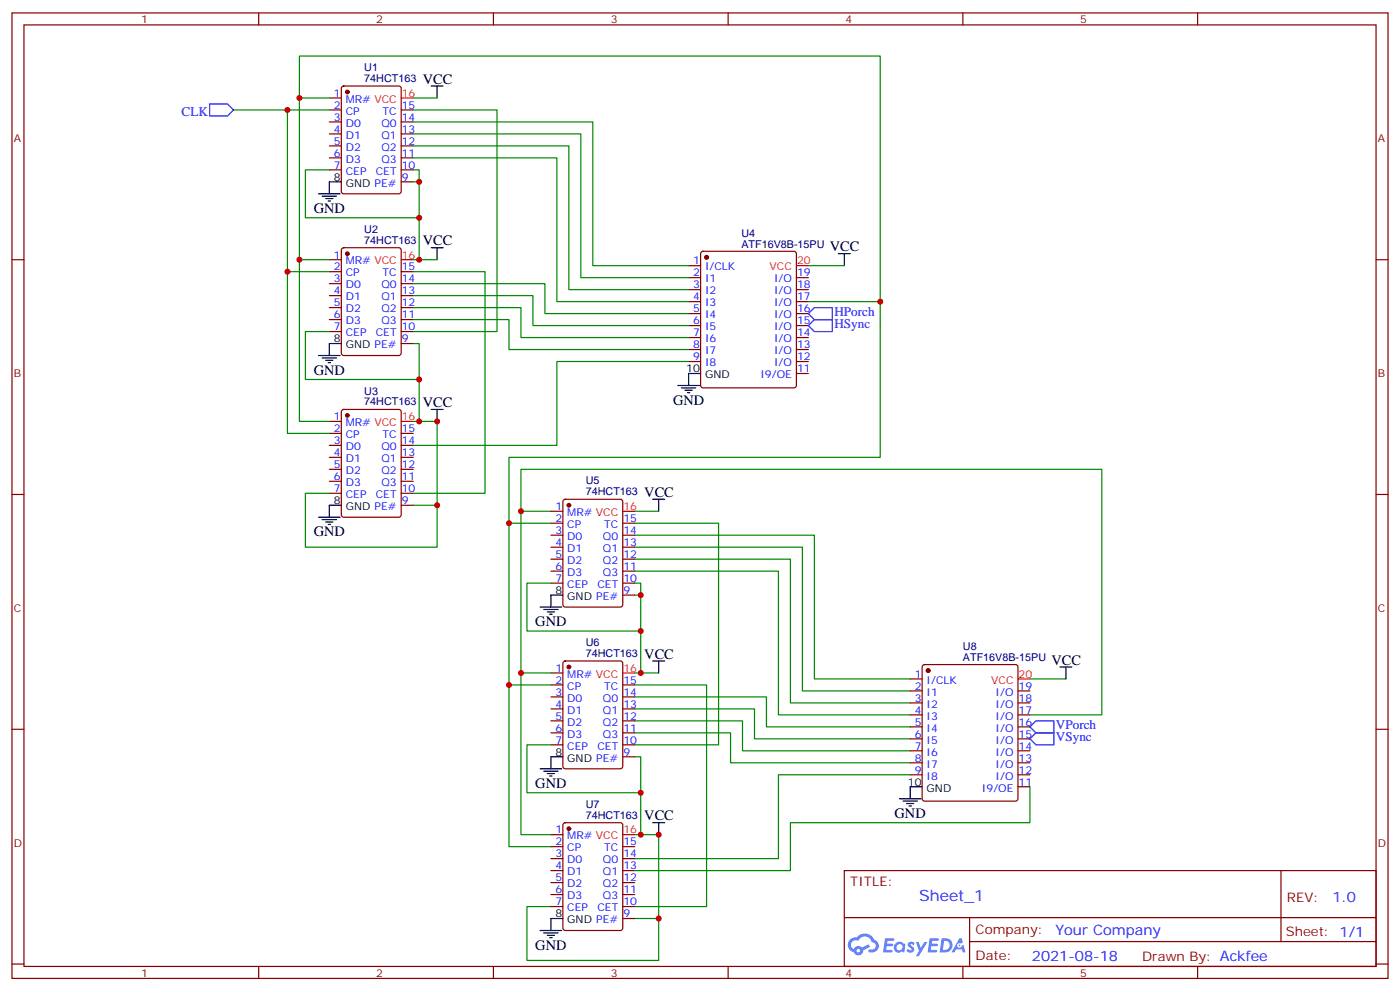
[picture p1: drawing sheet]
<svg xmlns="http://www.w3.org/2000/svg" width="412mm" height="292mm" viewBox="0 0 412 292" stroke-linecap="round" stroke-linejoin="round" font-family="sans-serif">
<g fill="none" stroke="#870000" stroke-width=".35">
<path d="M3.5 3.8h405.4v284.3h-405.4zM7.1 7.3h398.2v277.3h-398.2zM76.2 3.8v3.5M145.3 3.8v3.5M214.5 3.8v3.5M283.6 3.8v3.5M352.8 3.8v3.5M3.5 76.5h3.6M405.3 76.5h3.6M3.5 145.6h3.6M405.3 145.6h3.6M3.5 214.8h3.6"/>
<path d="M405.3 214.8h3.6M248.7 256.4h156.6v28.2h-156.6zM377.3 256.4v20.9M248.7 270.2h156.5M285.6 277.3h119.6M285.6 270.2v14.2M3.5 283.9h3.6M76.2 284.6v3.5M145.3 284.6v3.5M214.5 284.6v3.5M283.6 284.6v3.5M352.8 284.6v3.5"/>
<path d="M405.3 283.9h3.6"/>
</g>
<g fill="#5487ff">
<path d="M267.7 277.6a1.22 1.22 0 0 1 1.7 .2l-.4 .6a.47 .47 0 0 0-.3-.4 .47 .47 0 0 0-.5 .2l.1 .2a1.14 1.14 0 0 1 .8 1.8 1.14 1.14 0 0 1-1.9 0l-.2-.2 .5-.6 .7 .5a.29 .29 0 0 0 .3-.3 .29 .29 0 0 0-.2-.3 1.04 1.04 0 0 1-.6-1.7z"/>
<path d="M260.7 276.3h2.4l.3 .2-.2 .5-1.8 .1-.1 .8h1.5l.3 .4-.3 .4h-1.6l-.2 1.1h1.7l.2 .3-.2 .3-2.6 .1z"/>
<path d="M273.8 276.3h2.4l.3 .2-.1 .5-1.8 .1-.2 .8h1.6l.3 .4-.4 .4h-1.6l-.1 1.1h1.7l.2 .3-.2 .3-2.6 .1z"/>
<path d="M282.6 276.3h.7l.3 1.3-.6 .3a.69 .69 0 0 0-1 .3 .69 .69 0 0 0 .4 .9 .69 .69 0 0 0 .9-.6l.5-.2 .6 2.2h-.8l-.2-.9h-1.8l-.5 .9h-.8z"/>
<path d="M269.8 277.4h.8l.6 1.8 1.1-1.8h.9l-2.6 4.2h-.8l.9-1.5z"/>
<path d="M277.4 276.3l-.6 4.2h1.3a2.11 2.11 0 0 0 2.5-2.1 2.11 2.11 0 0 0-2.5-2.1zM278.1 277.1a1.39 1.39 0 0 1 1.7 1.4 1.39 1.39 0 0 1-1.8 1.3h-.3z"/>
<path d="M263.7 277.9a1.54 1.54 0 0 0-.1 2.2 1.54 1.54 0 0 0 2.2 .1l.6 .3 .3-2.3-.2-.3h-.4a1.49 1.49 0 0 0-2.4 0zM264 278.9a.94 .94 0 0 1 1.8 0 .94 .94 0 0 1-1.8 0z"/>
<path d="M250.4 276.7a2.18 2.18 0 0 0 1.1 3.7 1.44 1.44 0 0 0 1.6 .9 1.44 1.44 0 0 0 1.2-1.4l2-1.1-.5-.7-1.9 1a1.47 1.47 0 0 0-2.4 .4 1.39 1.39 0 0 1-.7-1.9 1.39 1.39 0 0 1 2-.5 2.12 2.12 0 0 1 2.2-1.3 2.12 2.12 0 0 1 1.9 1.7 1.14 1.14 0 0 1 1.1 1.4 1.14 1.14 0 0 1-1.7 .7 .43 .43 0 0 0-.5 .4 .43 .43 0 0 0 .4 .5 1.98 1.98 0 0 0 2.5-1.2 1.98 1.98 0 0 0-1.2-2.6 3.1 3.1 0 0 0-5.3-.6l-.9 .1zM252.3 280a.55 .55 0 0 1 1.1 0 .55 .55 0 0 1-1.1 0z"/>
<circle cx="282.6" cy="278.4" r=".26"/>
</g>
<g fill="none" stroke="#870000" stroke-width=".35">
<path d="M97 28.9h3.5M97 32.4h3.5M97 35.9h3.5M97 39.4h3.5M100.8 25.5l.4-.2h16.3l.6 .5 .1 30.6-.5 .6-16.5 .1-.6-.5-.1-30.6zM118.2 32.4h3.5M118.2 35.9h3.5M118.2 39.4h3.5M97 43h3.5M97 46.5h3.5M97 50h3.5M118.2 43h3.5"/>
<path d="M118.2 46.5h3.5M118.2 50h3.5M118.2 53.6h3.5M97 76.5h3.5M100.8 73.2l.4-.2h16.3l.6 .4 .1 30.6-.5 .6-16.5 .1-.6-.5-.1-30.5zM202.8 78.2h3.6M206.6 74.2l.5-.2h26.8l.5 .2 .2 .5v38.8l-.2 .5-.5 .2h-26.8l-.5-.2-.2-.5v-38.8zM97 80h3.5M97 83.5h3.5M97 87.1h3.5M97 90.6h3.5M97 94.1h3.5"/>
<path d="M97 97.6h3.5M118.2 80h3.5M118.2 83.5h3.5M118.2 87.1h3.5M118.2 90.6h3.5M118.2 94.1h3.5M118.2 97.6h3.5M202.8 81.8h3.6M202.8 85.3h3.6M202.8 88.8h3.6M202.8 92.4h3.6M202.8 95.9h3.6"/>
<path d="M202.8 99.4h3.6M234.6 81.8h3.5M234.6 85.3h3.5M234.6 88.8h3.5M234.6 92.4h3.5M234.6 95.9h3.5M234.6 99.4h3.5M118.2 101.2h3.5M202.8 102.9h3.6M202.8 106.5h3.6M234.6 102.9h3.5M234.6 106.5h3.5"/>
<path d="M234.6 110h3.5M97 124.1h3.5M97 127.6h3.5M97 131.2h3.5M97 134.7h3.5M97 138.2h3.5M100.8 120.8l.4-.2h16.3l.6 .4 .1 30.6-.5 .7h-16.5l-.6-.4-.1-30.6zM118.2 127.6h3.5M118.2 131.2h3.5M118.2 134.7h3.5M118.2 138.2h3.5M97 141.7h3.5"/>
<path d="M97 145.3h3.5M118.2 141.7h3.5M118.2 145.3h3.5M118.2 148.8h3.5M162.3 150.6h3.5M162.3 154.1h3.5M162.3 157.6h3.5M166 147.2l.5-.2h16.2l.7 .5v30.6l-.4 .6-16.5 .1-.6-.5-.1-30.6zM183.4 154.1h3.6M183.4 157.6h3.6M162.3 161.1h3.5M162.3 164.7h3.5"/>
<path d="M162.3 168.2h3.5M162.3 171.7h3.5M183.4 161.1h3.6M183.4 164.7h3.6M183.4 168.2h3.6M183.4 171.7h3.6M183.4 175.3h3.6M162.3 198.2h3.5M166 194.9l.5-.2h16.2l.7 .4v30.6l-.4 .7h-16.5l-.6-.4-.1-30.6zM268.1 200h3.5M271.9 195.9l.4-.2h26.9l.5 .2 .2 .5v38.8l-.3 .5-.4 .2h-26.9l-.5-.2-.2-.5v-38.8zM162.3 201.7h3.5"/>
<path d="M162.3 205.2h3.5M162.3 208.8h3.5M162.3 212.3h3.5M162.3 215.8h3.5M162.3 219.4h3.5M183.4 201.7h3.6M183.4 205.2h3.6M183.4 208.8h3.6M183.4 212.3h3.6M183.4 215.8h3.6M183.4 219.4h3.6M268.1 203.5h3.5"/>
<path d="M268.1 207h3.5M268.1 210.5h3.5M268.1 214.1h3.5M268.1 217.6h3.5M299.9 203.5h3.5M299.9 207h3.5M299.9 210.5h3.5M299.9 214.1h3.5M299.9 217.6h3.5M183.4 222.9h3.6M268.1 221.1h3.5M268.1 224.6h3.5"/>
<path d="M268.1 228.2h3.5M299.9 221.1h3.5M299.9 224.6h3.5M299.9 228.2h3.5M299.9 231.7h3.5M162.3 245.8h3.5M162.3 249.3h3.5M162.3 252.9h3.5M162.3 256.4h3.5M162.3 259.9h3.5M166 242.5l.5-.2h16.2l.7 .4v30.6l-.4 .7h-16.5l-.6-.4-.1-30.6zM183.4 249.3h3.6"/>
<path d="M183.4 252.9h3.6M183.4 256.4h3.6M183.4 259.9h3.6M162.3 263.5h3.5M162.3 267h3.5M183.4 263.5h3.6M183.4 267h3.6M183.4 270.5h3.6"/>
</g>
<g fill="#870000" stroke="#870000" stroke-width=".35">
<circle cx="102.3" cy="27.1" r=".53"/>
<circle cx="102.3" cy="74.7" r=".53"/>
<circle cx="102.3" cy="122.3" r=".53"/>
<circle cx="208.1" cy="75.8" r=".53"/>
<circle cx="273.4" cy="197.5" r=".53"/>
<circle cx="167.6" cy="244.1" r=".53"/>
<circle cx="167.6" cy="196.4" r=".53"/>
<circle cx="167.6" cy="148.8" r=".53"/>
</g>
<g fill="none" stroke="#000" stroke-width=".35">
<path d="M127 25.3h3.5M128.8 25.3v3.6M93.8 57.1h6.4M94.9 57.8h4.2M96 58.5h2.1M96.7 59.2h.7M100.5 53.6h-3.5v3.5M127 73h3.5M128.8 73v3.5M246.9 74.7h3.6M248.7 74.7v3.5M93.8 104.7h6.4"/>
<path d="M94.9 105.4h4.2M96 106.1h2.1M96.7 106.8h.7M100.5 101.2h-3.5v3.5M199.7 113.5h6.3M200.7 114.2h4.3M201.8 114.9h2.1M202.5 115.6h.7M206.4 110h-3.6v3.5M127 120.6h3.5M128.8 120.6v3.5M93.8 152.3h6.4"/>
<path d="M94.9 153h4.2M96 153.7h2.1M96.7 154.4h.7M100.5 148.8h-3.5v3.5M192.3 147h3.5M194 147v3.6M159.1 178.8h6.4M160.2 179.5h4.2M165.8 175.3h-3.5v3.5M161.2 180.2h2.1M161.9 180.9h.7M192.3 194.7h3.5"/>
<path d="M194 194.7v3.5M312.2 196.4h3.5M314 196.4v3.6M159.1 226.4h6.4M160.2 227.1h4.2M161.2 227.8h2.1M161.9 228.5h.7M165.8 222.9h-3.5v3.5M264.9 235.2h6.4M266 235.9h4.2M267.1 236.6h2.1M267.8 237.3h.7"/>
<path d="M271.6 231.7h-3.5v3.5M192.3 242.3h3.5M194 242.3v3.5M159.1 274h6.4M160.2 274.7h4.2M161.2 275.4h2.1M161.9 276.2h.7M165.8 270.5h-3.5v3.5"/>
</g>
<path d="M118.2 28.9h3.5M118.2 76.5h3.5M234.6 78.2h3.5M118.2 124.1h3.5M183.4 150.6h3.6M183.4 198.2h3.6M299.9 200h3.5M183.4 245.8h3.6" fill="none" stroke="#f00" stroke-width=".35"/>
<g fill="none" stroke="#008700" stroke-width=".35">
<path d="M68.8 32.4h15.9M88.2 28.9v-12.4h171.1v118.2h-109.4v19.4M97 28.9h-8.8v47.6h8.8M97 32.4h-12.3v47.6h12.3M121.7 32.4h24.7v65.2h-24.7M121.7 35.9h52.9v42.3h28.2M121.7 39.4h49.4v42.4h31.7M121.7 28.9h7.1M97 50h-7v14.1h33.5M121.7 53.6h1.8v22.9M121.7 50h1.8v3.6M121.7 43h45.9v42.3h35.2"/>
<path d="M121.7 46.5h42.3v42.3h38.8M88.2 76.5v47.6h8.8M121.7 76.5h7.1M238.1 78.2h10.6M84.7 80v47.6h12.3M97 97.6h-7v14.2h33.5M121.7 80h21.2v65.3h-21.2M121.7 83.5h38.8v8.9h42.3M121.7 87.1h35.3v8.8h45.8M121.7 90.6h31.8v8.8h49.3M121.7 94.1h28.2v8.8h52.9M238.1 88.8h21.2"/>
<path d="M121.7 101.2h1.8v22.9M202.8 106.5h-38.8v24.7h-42.3M121.7 124.1h7.1v24.7h-7.1M97 145.3h-7v15.8h38.8v-12.3M153.5 150.6v-12.4h171.1v72.3h-21.2M162.3 154.1h-12.4v47.6h12.4M162.3 150.6h-8.8v47.6h8.8M187 157.6h52.9v42.4h28.2M187 154.1h24.7v65.3h-24.7M187 150.6h7M162.3 171.7h-7.1v14.1h33.5M187 168.2h42.3v42.3h38.8"/>
<path d="M187 164.7h45.8v42.3h35.3M187 161.1h49.4v42.4h31.7M187 171.7h1.7v3.6M187 175.3h1.7v22.9M153.5 198.2v47.6h8.8M187 198.2h7M303.4 200h10.6M149.9 201.7v47.6h12.4M162.3 219.4h-7.1v14.1h33.5M187 215.8h28.2v8.8h52.9M187 212.3h31.7v8.8h49.4M187 208.8h35.2v8.8h45.9"/>
<path d="M187 205.2h38.8v8.9h42.3M187 201.7h21.1v65.3h-21.1M187 222.9h1.7v22.9M268.1 228.2h-38.8v24.7h-42.3M303.4 231.7v10.6h-70.6v14.1h-45.8M187 245.8h7v24.7h-7M162.3 267h-7.1v15.9h38.8v-12.4"/>
</g>
<path d="M61.7 30.6h5.3l1.8 1.8-1.8 1.7h-5.3zM238.1 92.4l1.8-1.8h5.3v3.5h-5.3zM238.1 95.9l1.8-1.8h5.3v3.5h-5.3zM303.4 214.1l1.8-1.8h5.2v3.5h-5.2zM303.4 217.6l1.8-1.8h5.2v3.6h-5.2z" fill="none" stroke="#00f" stroke-width=".35"/>
<g fill="#c00">
<circle cx="88.2" cy="76.5" r=".88"/>
<circle cx="84.7" cy="80" r=".88"/>
<circle cx="123.5" cy="76.5" r=".88"/>
<circle cx="123.5" cy="124.1" r=".88"/>
<circle cx="128.8" cy="124.1" r=".88"/>
<circle cx="128.8" cy="148.8" r=".88"/>
<circle cx="123.5" cy="111.8" r=".88"/>
<circle cx="123.5" cy="64.1" r=".88"/>
<circle cx="123.5" cy="53.6" r=".88"/>
<circle cx="88.2" cy="28.9" r=".88"/>
<circle cx="188.7" cy="175.3" r=".88"/>
<circle cx="188.7" cy="185.8" r=".88"/>
<circle cx="188.7" cy="233.5" r=".88"/>
<circle cx="194" cy="270.5" r=".88"/>
<circle cx="194" cy="245.8" r=".88"/>
<circle cx="188.7" cy="245.8" r=".88"/>
<circle cx="188.7" cy="198.2" r=".88"/>
<circle cx="149.9" cy="201.7" r=".88"/>
<circle cx="153.5" cy="198.2" r=".88"/>
<circle cx="84.7" cy="32.4" r=".88"/>
<circle cx="153.5" cy="150.6" r=".88"/>
<circle cx="149.9" cy="154.1" r=".88"/>
<circle cx="259.3" cy="88.8" r=".88"/>
</g>
<text font-size="4.6" fill="#00f" x="270.8" y="265.4">Sheet_1</text>
<g font-size="4.2">
<text x="124.5" y="24.6">VCC</text>
<text x="92.4" y="62.7">GND</text>
<text x="124.5" y="72.2">VCC</text>
<text x="244.5" y="74">VCC</text>
<text x="92.4" y="110.3">GND</text>
<text x="124.5" y="119.9">VCC</text>
<text x="198.3" y="119.2">GND</text>
<text x="189.8" y="146.3">VCC</text>
<text x="92.4" y="158">GND</text>
<text x="157.7" y="184.4">GND</text>
<text x="189.8" y="194">VCC</text>
<text x="309.7" y="195.7">VCC</text>
<text x="157.7" y="232.1">GND</text>
<text x="189.8" y="241.6">VCC</text>
<text x="263.5" y="240.9">GND</text>
<text x="157.7" y="279.7">GND</text>
</g>
<g font-size="4.2" fill="#00f">
<text x="392.5" y="265.7">1.0</text>
<text x="310.9" y="275.2">Your Company</text>
<text x="304" y="283">2021-08-18</text>
</g>
<g font-size="3.9" fill="#00f">
<text x="53.5" y="34.1">CLK</text>
<text x="245.8" y="93.1">HPorch</text>
<text x="245.8" y="96.6">HSync</text>
<text x="311.1" y="214.8">VPorch</text>
<text x="311.1" y="218.4">VSync</text>
</g>
<g font-size="3.9" fill="#800">
<text x="250.5" y="261">TITLE:</text>
<text x="379.1" y="265.7">REV:</text>
<text x="287.4" y="275.2">Company:</text>
<text x="378.7" y="275.8">Sheet: 1/1</text>
<text x="287.4" y="282.9">Date:</text>
<text x="336.4" y="282.9">Drawn By: Ackfee</text>
</g>
<g font-size="3.2" fill="#800">
<text x="41.6" y="6.8">1</text>
<text x="110.8" y="6.8">2</text>
<text x="179.9" y="6.8">3</text>
<text x="249.1" y="6.8">4</text>
<text x="318.2" y="6.8">5</text>
<text x="4.1" y="41.9">A</text>
<text x="405.9" y="41.9">A</text>
<text x="4.1" y="111.1">B</text>
<text x="405.9" y="111.1">B</text>
<text x="4.1" y="180.2">C</text>
<text x="405.9" y="180.2">C</text>
<text x="4.1" y="249.3">D</text>
<text x="405.9" y="249.3">D</text>
<text x="41.6" y="287.6">1</text>
<text x="110.8" y="287.6">2</text>
<text x="179.9" y="287.6">3</text>
<text x="249.1" y="287.6">4</text>
<text x="318.2" y="287.6">5</text>
</g>
<g font-size="3.2" fill="#000080">
<text x="107.3" y="21">U1</text>
<text x="107.3" y="24.2">74HCT163</text>
<text x="107.3" y="71.8">74HCT163</text>
<text x="107.3" y="68.6">U2</text>
<text x="218.4" y="69.8">U4</text>
<text x="218.4" y="73">ATF16V8B-15PU</text>
<text x="107.3" y="119.4">74HCT163</text>
<text x="107.3" y="116.2">U3</text>
<text x="172.6" y="142.7">U5</text>
<text x="172.6" y="145.9">74HCT163</text>
<text x="172.6" y="190.3">U6</text>
<text x="283.6" y="191.5">U8</text>
<text x="172.6" y="193.5">74HCT163</text>
<text x="283.6" y="194.7">ATF16V8B-15PU</text>
<text x="172.6" y="237.9">U7</text>
<text x="172.6" y="241.1">74HCT163</text>
</g>
<g font-size="3.2" fill="#00f">
<text x="98.4" y="28.5">1</text>
<text x="98.4" y="32">2</text>
<text x="98.4" y="35.6">3</text>
<text x="101.8" y="30.3">MR# VCC</text>
<text x="101.8" y="33.8">CP</text>
<text x="112.7" y="33.8">TC</text>
<text x="118.4" y="35.6">14</text>
<text x="118.4" y="32">15</text>
<text x="98.4" y="39.1">4</text>
<text x="101.8" y="37.3">D0</text>
<text x="101.8" y="40.9">D1</text>
<text x="112.4" y="40.9">Q1</text>
<text x="112.4" y="37.3">Q0</text>
<text x="118.4" y="39.1">13</text>
<text x="98.4" y="42.6">5</text>
<text x="98.4" y="46.1">6</text>
<text x="101.8" y="44.4">D2</text>
<text x="101.8" y="47.9">D3</text>
<text x="112.4" y="47.9">Q3</text>
<text x="112.4" y="44.4">Q2</text>
<text x="118.4" y="46.1">11</text>
<text x="118.4" y="42.6">12</text>
<text x="98.4" y="49.7">7</text>
<text x="101.8" y="51.4">CEP</text>
<text x="110.7" y="51.4">CET</text>
<text x="118.4" y="53.2">9</text>
<text x="118.4" y="49.7">10</text>
<text x="98.4" y="76.1">1</text>
<text x="101.8" y="77.9">MR# VCC</text>
<text x="204.2" y="77.9">1</text>
<text x="98.4" y="79.7">2</text>
<text x="98.4" y="83.2">3</text>
<text x="101.8" y="81.4">CP</text>
<text x="112.7" y="81.4">TC</text>
<text x="118.4" y="83.2">14</text>
<text x="118.4" y="79.7">15</text>
<text x="204.2" y="81.4">2</text>
<text x="207.7" y="79.7">I/CLK</text>
<text x="207.7" y="83.2">I1</text>
<text x="228" y="83.2">I/O</text>
<text x="234.8" y="81.4">19</text>
<text x="98.4" y="86.7">4</text>
<text x="101.8" y="84.9">D0</text>
<text x="101.8" y="88.5">D1</text>
<text x="112.4" y="88.5">Q1</text>
<text x="112.4" y="84.9">Q0</text>
<text x="118.4" y="86.7">13</text>
<text x="204.2" y="84.9">3</text>
<text x="204.2" y="88.5">4</text>
<text x="207.7" y="86.7">I2</text>
<text x="228" y="86.7">I/O</text>
<text x="234.8" y="88.5">17</text>
<text x="234.8" y="84.9">18</text>
<text x="98.4" y="90.2">5</text>
<text x="98.4" y="93.8">6</text>
<text x="101.8" y="92">D2</text>
<text x="101.8" y="95.5">D3</text>
<text x="112.4" y="95.5">Q3</text>
<text x="112.4" y="92">Q2</text>
<text x="118.4" y="93.8">11</text>
<text x="118.4" y="90.2">12</text>
<text x="204.2" y="92">5</text>
<text x="204.2" y="95.5">6</text>
<text x="207.7" y="90.2">I3</text>
<text x="207.7" y="93.8">I4</text>
<text x="228" y="93.8">I/O</text>
<text x="228" y="90.2">I/O</text>
<text x="234.8" y="95.5">15</text>
<text x="234.8" y="92">16</text>
<text x="98.4" y="97.3">7</text>
<text x="101.8" y="99.1">CEP</text>
<text x="110.7" y="99.1">CET</text>
<text x="118.4" y="100.8">9</text>
<text x="118.4" y="97.3">10</text>
<text x="204.2" y="99.1">7</text>
<text x="207.7" y="97.3">I5</text>
<text x="207.7" y="100.8">I6</text>
<text x="228" y="100.8">I/O</text>
<text x="228" y="97.3">I/O</text>
<text x="234.8" y="99.1">14</text>
<text x="204.2" y="102.6">8</text>
<text x="204.2" y="106.1">9</text>
<text x="207.7" y="104.4">I7</text>
<text x="207.7" y="107.9">I8</text>
<text x="228" y="107.9">I/O</text>
<text x="228" y="104.4">I/O</text>
<text x="234.8" y="106.1">12</text>
<text x="234.8" y="102.6">13</text>
<text x="224" y="111.4">I9/OE</text>
<text x="234.8" y="109.6">11</text>
<text x="98.4" y="123.8">1</text>
<text x="101.8" y="125.5">MR# VCC</text>
<text x="98.4" y="127.3">2</text>
<text x="98.4" y="130.8">3</text>
<text x="101.8" y="129">CP</text>
<text x="112.7" y="129">TC</text>
<text x="118.4" y="130.8">14</text>
<text x="118.4" y="127.3">15</text>
<text x="98.4" y="134.3">4</text>
<text x="98.4" y="137.9">5</text>
<text x="101.8" y="132.6">D0</text>
<text x="101.8" y="136.1">D1</text>
<text x="112.4" y="136.1">Q1</text>
<text x="112.4" y="132.6">Q0</text>
<text x="118.4" y="137.9">12</text>
<text x="118.4" y="134.3">13</text>
<text x="98.4" y="141.4">6</text>
<text x="101.8" y="139.6">D2</text>
<text x="101.8" y="143.2">D3</text>
<text x="112.4" y="143.2">Q3</text>
<text x="112.4" y="139.6">Q2</text>
<text x="118.4" y="141.4">11</text>
<text x="98.4" y="144.9">7</text>
<text x="101.8" y="146.7">CEP</text>
<text x="110.7" y="146.7">CET</text>
<text x="118.4" y="148.4">9</text>
<text x="118.4" y="144.9">10</text>
<text x="163.6" y="150.2">1</text>
<text x="163.6" y="153.7">2</text>
<text x="167.1" y="152">MR# VCC</text>
<text x="167.1" y="155.5">CP</text>
<text x="178" y="155.5">TC</text>
<text x="183.6" y="153.7">15</text>
<text x="163.6" y="157.3">3</text>
<text x="163.6" y="160.8">4</text>
<text x="167.1" y="159">D0</text>
<text x="177.6" y="159">Q0</text>
<text x="183.6" y="160.8">13</text>
<text x="183.6" y="157.3">14</text>
<text x="163.6" y="164.3">5</text>
<text x="163.6" y="167.9">6</text>
<text x="167.1" y="162.6">D1</text>
<text x="167.1" y="166.1">D2</text>
<text x="177.6" y="166.1">Q2</text>
<text x="177.6" y="162.6">Q1</text>
<text x="183.6" y="167.9">11</text>
<text x="183.6" y="164.3">12</text>
<text x="163.6" y="171.4">7</text>
<text x="167.1" y="169.6">D3</text>
<text x="167.1" y="173.1">CEP</text>
<text x="176" y="173.1">CET</text>
<text x="177.6" y="169.6">Q3</text>
<text x="183.6" y="171.4">10</text>
<text x="183.6" y="174.9">9</text>
<text x="163.6" y="197.8">1</text>
<text x="163.6" y="201.4">2</text>
<text x="167.1" y="199.6">MR# VCC</text>
<text x="167.1" y="203.1">CP</text>
<text x="178" y="203.1">TC</text>
<text x="183.6" y="201.4">15</text>
<text x="269.4" y="199.6">1</text>
<text x="269.4" y="203.1">2</text>
<text x="272.9" y="201.4">I/CLK</text>
<text x="300" y="203.1">19</text>
<text x="163.6" y="204.9">3</text>
<text x="163.6" y="208.4">4</text>
<text x="167.1" y="206.7">D0</text>
<text x="177.6" y="206.7">Q0</text>
<text x="183.6" y="208.4">13</text>
<text x="183.6" y="204.9">14</text>
<text x="269.4" y="206.7">3</text>
<text x="272.9" y="204.9">I1</text>
<text x="272.9" y="208.4">I2</text>
<text x="293.3" y="208.4">I/O</text>
<text x="293.3" y="204.9">I/O</text>
<text x="300" y="206.7">18</text>
<text x="163.6" y="211.9">5</text>
<text x="163.6" y="215.5">6</text>
<text x="167.1" y="210.2">D1</text>
<text x="167.1" y="213.7">D2</text>
<text x="177.6" y="213.7">Q2</text>
<text x="177.6" y="210.2">Q1</text>
<text x="183.6" y="215.5">11</text>
<text x="183.6" y="211.9">12</text>
<text x="269.4" y="210.2">4</text>
<text x="269.4" y="213.7">5</text>
<text x="272.9" y="211.9">I3</text>
<text x="272.9" y="215.5">I4</text>
<text x="293.3" y="215.5">I/O</text>
<text x="293.3" y="211.9">I/O</text>
<text x="300" y="213.7">16</text>
<text x="300" y="210.2">17</text>
<text x="163.6" y="219">7</text>
<text x="167.1" y="217.2">D3</text>
<text x="167.1" y="220.8">CEP</text>
<text x="176" y="220.8">CET</text>
<text x="177.6" y="217.2">Q3</text>
<text x="183.6" y="219">10</text>
<text x="269.4" y="217.2">6</text>
<text x="269.4" y="220.8">7</text>
<text x="272.9" y="219">I5</text>
<text x="293.3" y="219">I/O</text>
<text x="300" y="220.8">14</text>
<text x="300" y="217.2">15</text>
<text x="183.6" y="222.5">9</text>
<text x="269.4" y="224.3">8</text>
<text x="269.4" y="227.8">9</text>
<text x="272.9" y="222.5">I6</text>
<text x="272.9" y="226.1">I7</text>
<text x="293.3" y="226.1">I/O</text>
<text x="293.3" y="222.5">I/O</text>
<text x="300" y="227.8">12</text>
<text x="300" y="224.3">13</text>
<text x="272.9" y="229.6">I8</text>
<text x="289.3" y="233.1">I9/OE</text>
<text x="293.3" y="229.6">I/O</text>
<text x="300" y="231.4">11</text>
<text x="163.6" y="245.5">1</text>
<text x="163.6" y="249">2</text>
<text x="167.1" y="247.2">MR# VCC</text>
<text x="167.1" y="250.8">CP</text>
<text x="178" y="250.8">TC</text>
<text x="183.6" y="249">15</text>
<text x="163.6" y="252.5">3</text>
<text x="163.6" y="256">4</text>
<text x="167.1" y="254.3">D0</text>
<text x="167.1" y="257.8">D1</text>
<text x="177.6" y="257.8">Q1</text>
<text x="177.6" y="254.3">Q0</text>
<text x="183.6" y="256">13</text>
<text x="183.6" y="252.5">14</text>
<text x="163.6" y="259.6">5</text>
<text x="163.6" y="263.1">6</text>
<text x="167.1" y="261.3">D2</text>
<text x="177.6" y="261.3">Q2</text>
<text x="183.6" y="263.1">11</text>
<text x="183.6" y="259.6">12</text>
<text x="163.6" y="266.6">7</text>
<text x="167.1" y="264.9">D3</text>
<text x="167.1" y="268.4">CEP</text>
<text x="176" y="268.4">CET</text>
<text x="177.6" y="264.9">Q3</text>
<text x="183.6" y="266.6">10</text>
<text x="183.6" y="270.2">9</text>
</g>
<g font-size="3.2" fill="#f00">
<text x="118.4" y="28.5">16</text>
<text x="118.4" y="76.1">16</text>
<text x="234.8" y="77.9">20</text>
<text x="226.7" y="79.7">VCC</text>
<text x="118.4" y="123.8">16</text>
<text x="183.6" y="150.2">16</text>
<text x="183.6" y="197.8">16</text>
<text x="292" y="201.4">VCC</text>
<text x="300" y="199.6">20</text>
<text x="183.6" y="245.5">16</text>
</g>
<g font-size="3.2">
<text x="98.4" y="53.2">8</text>
<text x="101.8" y="55">GND PE#</text>
<text x="98.4" y="100.8">8</text>
<text x="101.8" y="102.6">GND PE#</text>
<text x="202.2" y="109.6">10</text>
<text x="207.7" y="111.4">GND</text>
<text x="98.4" y="148.4">8</text>
<text x="101.8" y="150.2">GND PE#</text>
<text x="163.6" y="174.9">8</text>
<text x="167.1" y="176.7">GND PE#</text>
<text x="163.6" y="222.5">8</text>
<text x="167.1" y="224.3">GND PE#</text>
<text x="267.4" y="231.4">10</text>
<text x="272.9" y="233.1">GND</text>
<text x="163.6" y="270.2">8</text>
<text x="167.1" y="271.9">GND PE#</text>
</g>
</svg>
